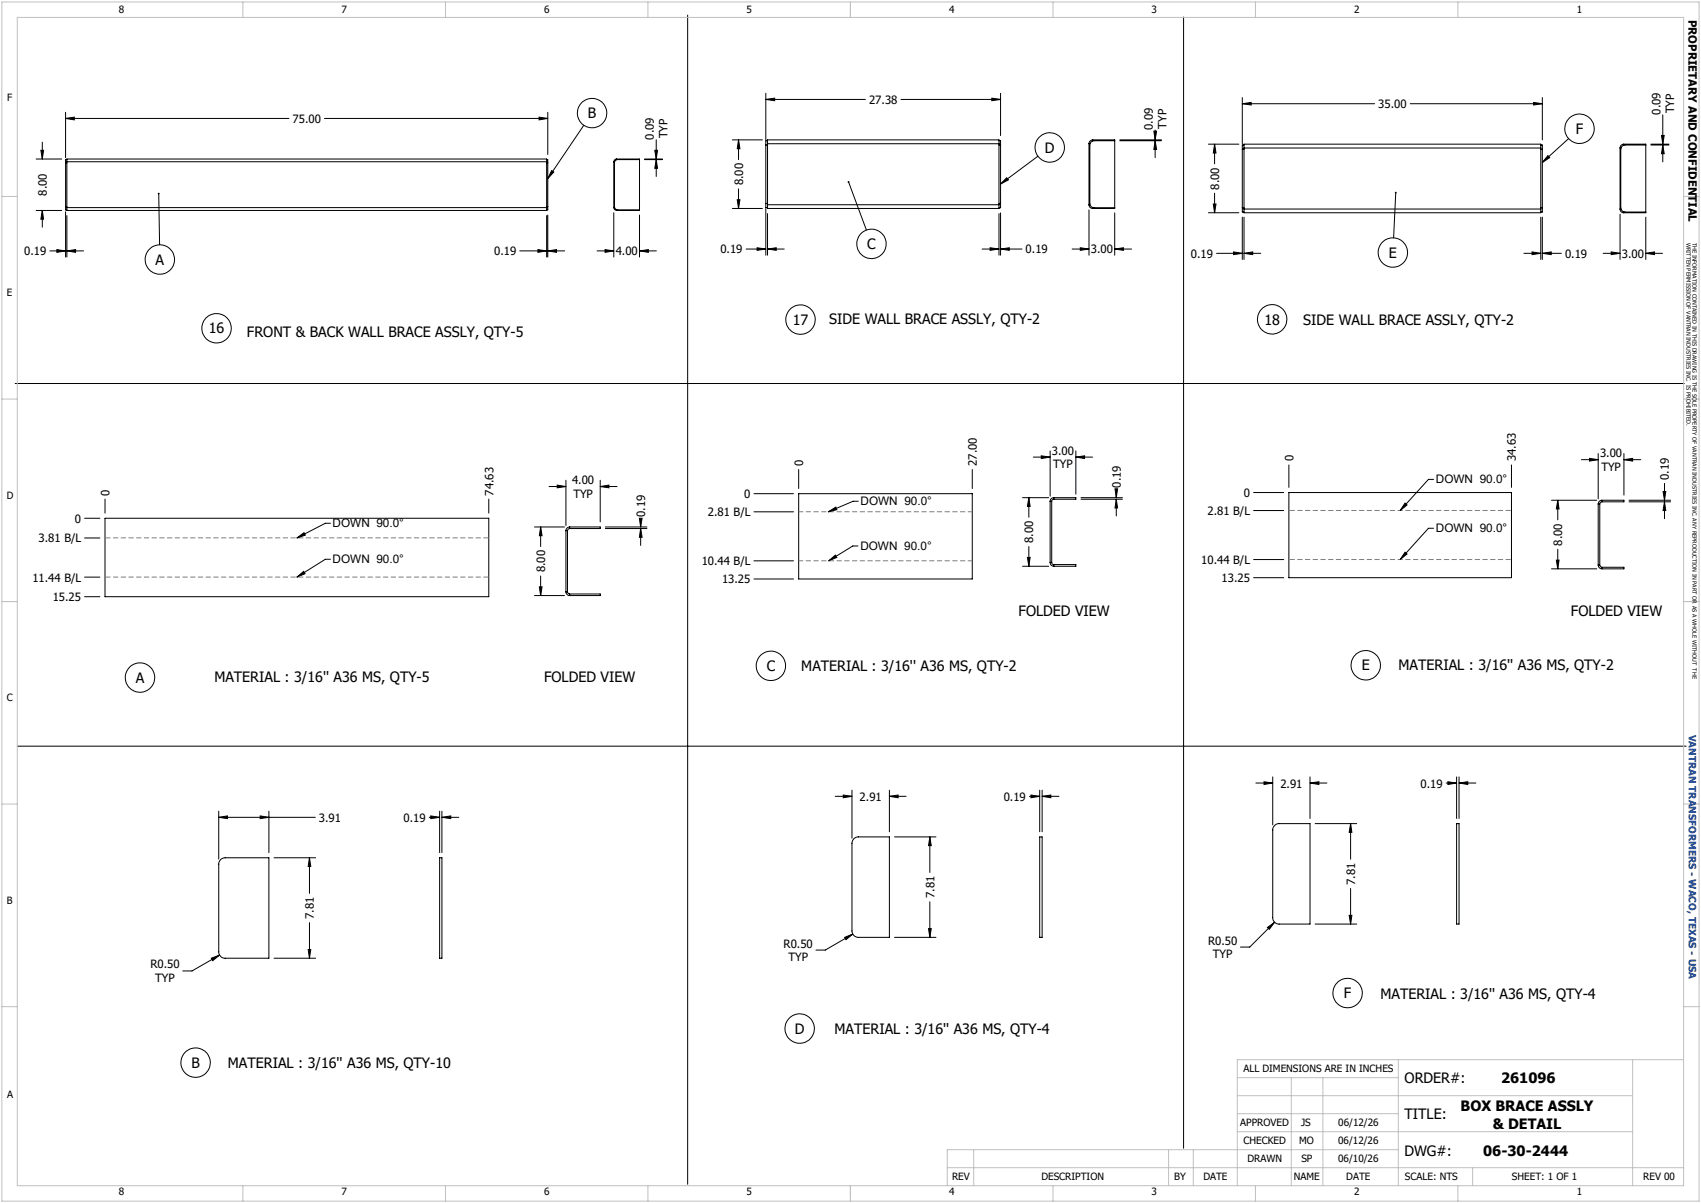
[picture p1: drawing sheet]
<svg xmlns="http://www.w3.org/2000/svg" width="420mm" height="297mm" viewBox="0 0 420 297" stroke-linecap="round" stroke-linejoin="round" font-family="sans-serif">
<g fill="none" stroke="#000" stroke-width=".25">
<path d="M169.8 3.7v288.7M292.2 4.2v279.3M8.9 39.3h6.3M10.1 37.1h.7l-.4 2.2zM10.4 35.1v4.2M16.2 29.2l2.1-.3v.7zM16.2 27.7v11.2M16.2 29.2h55.1M16.5 39.4h-.3v.8M16.5 39.9v-.6h118.5v.6M16.5 39.9h118.5M16.5 39.9v11.4"/>
<path d="M80.1 29.2h55.2M133.1 28.9l2.2 .3-2.2 .4zM135 39.4a.43 .43 0 0 1 .3 .7v.1M135 39.9v11.4M135.3 27.7v10.4M144.1 30.9l-8.8 13.2M151.6 39.9h.2M151.6 39.9v11.4M152.3 39.3a.73 .73 0 0 0-.7 .6M152.3 39.3h5.6v12.7h-5.6M152.3 39.3v.1M157.9 39.4h-5.4a.78 .78 0 0 0-.8 .8v10.8a.78 .78 0 0 0 .8 .8h5.4"/>
<path d="M159.2 39.4h4.3M159.2 39.3h4.3M161.7 37.1h.6l-.3 2.2zM162 39.4l.3 2.2h-.6zM162 34.5v4.8M162 39.4v4.2M180.8 34.5h7.4M182.4 34.5l.3 2.2h-.7zM182.4 34.5v4.9M189.1 24.5l2.2-.3v.7zM189.1 35.8h.4M189.1 23v11.5"/>
<path d="M189.1 35.8v14.4M189.1 24.5h24.6M189.5 34.7h-.4v1.1M189.5 35.5v-1h57.2v1M189.5 35.5h57.2M189.5 35.5v15M222.5 24.5h24.6M244.9 24.2l2.2 .3-2.2 .4zM246.7 34.7h.4v1.1M246.7 35.8h.4M246.7 35.5v15M247.1 23v10.5"/>
<path d="M247.1 35.8v14.4M256.3 38.6l-9.2 6.8M268.9 35.5h.2M268.9 35.5v15M269.8 34.5a.97 .97 0 0 0-.9 1M269.8 34.5h5.4v17h-5.4M269.8 34.5v.3M275.2 34.7h-5a1.02 1.02 0 0 0-1.1 1.1v14.4a1.07 1.07 0 0 0 1.1 1.1h5M276.5 34.7h10.3M276.5 34.5h10.3M284.9 32.4h.7l-.4 2.1zM285.2 34.7l.4 2.2h-.7z"/>
<path d="M285.2 32.1v2.4M285.2 34.7v4.2M298.4 35.6h7.5M299.9 35.6l.3 2.2h-.6zM299.9 35.6v4.9M306.7 25.6l2.2-.3v.6zM306.7 36.9h.5M306.7 24.1v11.5M306.7 36.9v14.4M306.7 25.6h32.7M307.2 36.5v-.9h73.2v.9M307.2 35.8h-.5v1.1"/>
<path d="M307.2 36.5h73.2M307.2 36.5v15.1M348.2 25.6h32.6M378.7 25.3l2.1 .3-2.1 .3zM380.4 35.8h.4v1.1M380.4 36.5v15.1M380.4 36.9h.4M380.8 24.1v10.4M380.8 36.9v14.4M382.2 38.4l.5 .5-1.9 1.2zM387.3 34.2l-6.5 5.9M400 36.5h.3"/>
<path d="M400 36.5v15.1M400.9 35.6a.9 .9 0 0 0-.9 .9M400.9 35.6h5.5v16.9h-5.5M400.9 35.6v.3M406.4 35.8h-5.2a1.07 1.07 0 0 0-1 1.1v14.4a1.07 1.07 0 0 0 1 1h5.2M407.6 35.8h4.5M407.6 35.6h4.5M410.2 33.4h.7l-.3 2.2zM410.6 35.8l.3 2.2h-.7zM410.6 28.4v7.2M410.6 35.8v4.2M8.9 52h6.3"/>
<path d="M10.4 52l.4 2.1h-.7zM10.4 52v4.1M16.2 51v.8h.3M16.2 40.2h.3M16.2 51h.3M16.2 40.2v10.8M16.2 52.3v11.2M16.5 51.3v.7h118.5v-.7M16.5 51.3h118.5M16.5 53.2v10.3M39.2 47.8l.2 12.6M135 40.2h.3"/>
<path d="M135 51h.3M135 53.2v10.3M135.3 51v.8h-.3M135.3 40.2v10.8M135.3 53.1v10.4M136.2 42.1l.5 .4-1.4 1.6zM151.6 51.3a.72 .72 0 0 0 .7 .7M151.6 51.3h.2M151.6 52.5v11M152.3 51.7v.3M157.9 53.1v10.4M180.8 51.5h7.4"/>
<path d="M182 49.3h.7l-.3 2.2zM182.4 46.6v4.9M189.1 50.2v1.1h.4M189.1 50.2h.4M189.1 51.5v11.5M189.5 50.5v1h57.2v-1M189.5 50.5h57.2M189.5 52.7v10.3M209.5 44.9l4.4 11.9M246.7 50.2h.4M246.7 52.7v10.3M247.1 50.2v1.1h-.4"/>
<path d="M247.1 52.6v10.4M248.6 43.9l.4 .5-1.9 1zM268.9 50.5a.9 .9 0 0 0 .9 1M268.9 50.5h.2M268.9 51.8v11.2M269.8 51.2v.3M275.2 52.6v10.4M298.4 52.5h7.5M299.6 50.4h.6l-.3 2.1zM299.9 47.7v4.8M306.7 51.3v1h.5M306.7 51.3h.5"/>
<path d="M306.7 53.6v10.5M307.2 51.6v.9h73.2v-.9M307.2 51.6h73.2M307.2 53.6v10.5M344.6 47.6l-.5 11.1M380.4 51.3h.4M380.4 53.6v10.5M380.8 51.3v1h-.4M380.8 53.6v10.5M400 51.6a.85 .85 0 0 0 .9 .9M400 51.6h.3M400 52.9v11.2"/>
<path d="M400.9 52.3v.2M406.4 53.6v10.5M12.3 61.9h3.9M14 61.6l2.2 .3-2.2 .4zM16.5 61.9l2.2-.3v.7zM16.5 61.9h4.1M128.3 61.9h6.7M132.8 61.6l2.2 .3-2.2 .4zM135.3 61.9l2.1-.3v.7zM135.3 61.9h4.1M147.4 61.9h4.2M149.4 61.6l2.2 .3-2.2 .4z"/>
<path d="M157.9 61.9l2.2-.3v.7zM157.9 61.9h4.2M184.2 61.5h4.9M186.9 61.2l2.2 .3-2.2 .3zM189.5 61.5l2.2-.3v.6zM189.5 61.5h4.1M242.5 61.5h4.2M244.5 61.2l2.2 .3-2.2 .3zM247.1 61.5l2.1-.3v.6zM247.1 61.5h5.2M264.7 61.5h4.2M266.7 61.2l2.2 .3-2.2 .3z"/>
<path d="M275.2 61.5l2.2-.3v.6zM275.2 61.5h4.2M300.4 62.5h6.3M304.6 62.2l2.1 .3-2.1 .4zM307.2 62.5l2.1-.3v.7zM307.2 62.5h4.1M376.3 62.5h4.1M378.3 62.2l2.1 .3-2.1 .4zM380.8 62.5l2.2-.3v.7zM380.8 62.5h4.7M395.9 62.5h4.1M397.8 62.2l2.2 .3-2.2 .4z"/>
<path d="M406.4 62.5l2.1-.3v.7zM406.4 62.5h4.1M3.7 94.7h412.2M137.6 119.8l2.1 .3-2.1 .3zM139.7 118.6v11.1M148.2 118.6v10.2M197.2 115.9v4.7M240.1 115.9v4.7M255.1 112.9h4.2M257.1 112.5l2.2 .4-2.2 .3zM259.3 111.3v11.2M265.6 112.9l2.2-.4v.7z"/>
<path d="M265.6 111.3v10.7M265.6 112.9h4.2M318.2 114.8v5.5M354 118.4h-1.3l-7 7.6M373.2 114.8v5.5M390.5 113.5h4.1M392.5 113.2l2.1 .3-2.1 .3zM394.6 112v11.2M401 113.5l2.1-.3v.6zM401 112v10.2M401 113.5h4.1M411 119.3v4.2"/>
<path d="M20.9 127.9h3.8M20.9 132.8h3.8M25.9 127.9h94.8v19.4h-94.8zM25.9 123.2v3.5M73.3 132.8l1.8-1.3 .3 .6zM81.6 138.1h-1.3l-7 4.4M81.6 129.2h-1.3l-7 3.6M120.7 123.2v3.5M132 130.1h7.4M133.5 130.1l.3 2.2h-.6zM133.5 130.1v4.8M135.6 120.1h4.1"/>
<path d="M139.7 131v15.1M139.7 131h.4M140.1 131v15.1M140.7 130.1a.97 .97 0 0 0-1 .9M140.7 130.5l-.3 .1-.3 .4M140.7 130.1v.4M140.7 130.1h7.5v.4h-7.5M148.2 120.1l2.2-.3v.6zM148.2 120.1h4.2M149.5 130.5h10.2M149.5 130.1h10.2M157.9 127.9h.6l-.3 2.2z"/>
<path d="M158.2 130.5l.3 2.1h-.6zM158.2 128.5v1.6M158.2 130.5v4.2M186.2 121.9h9.7M186.2 126.4h9.7M186.2 138.5h9.7M197.2 121.9h42.9v21h-42.9zM204.5 126.4l1.9-1.2 .2 .6zM204.6 138.5l1.7-1.4 .3 .5zM211.8 134.8h-1.2l-6 3.7M211.9 123.8h-1.3l-6.1 2.6M252.5 139.8h6.4"/>
<path d="M252.5 122.9h6.4M253.7 137.6h.7l-.4 2.2zM254 122.9l.4 2.1h-.7zM254 122.9v4.8M254 134.9v4.9M259.3 138.8a.9 .9 0 0 0 .9 1M259.3 138.8h.4M259.3 123.8h.4M259.3 123.8v15M259.7 138.8l.1 .4 .4 .2M259.7 123.8v15M260.2 122.9a.85 .85 0 0 0-.9 .9"/>
<path d="M260.2 123.3l-.4 .2-.1 .3M260.2 139.4h5.4v.4h-5.4M260.2 122.9h5.4v.4h-5.4M260.2 122.9v.4M260.2 139.4v.4M266.9 122.9h10.2M266.9 123.3h10.2M275.3 120.7h.6l-.3 2.2zM275.6 123.3l.3 2.1h-.6zM275.6 121.3v1.6M275.6 123.3v4.1M309.5 121.6h7.5"/>
<path d="M309.5 126h7.5M309.5 138.1h7.5M318.2 121.6h55v21h-55zM346.9 136.3l.5 .5-1.7 1.3zM346.9 124.2l.5 .5-1.7 1.3zM354 130.4h-1.3l-7 7.7M383.1 123.5h11.2M384.3 138.3h.7l-.4 2.1zM384.6 123.5l.4 2.2h-.7zM384.6 123.5v4.8M384.6 135.6v4.8M394.6 139.5a.97 .97 0 0 0 .9 .9"/>
<path d="M394.6 124.4h.4M394.6 139.5h.4M394.6 124.4v15.1M395 139.5l.2 .4 .3 .1M395 124.4v15.1M395.5 123.5a.97 .97 0 0 0-.9 .9M395.5 123.9l-.3 .2-.2 .3M395.5 123.5v.4M395.5 123.5h5.5v.4h-5.5M402.2 123.5h10.3M402.2 123.9h10.3M410.6 121.4h.7l-.3 2.1z"/>
<path d="M411 123.9l.3 2.1h-.7zM411 123.9v4.2M20.9 147.3h3.8M20.9 142.5h3.8M73.3 142.5l1.7-1.4 .3 .5zM132 147h7.4M133.2 144.9h.6l-.3 2.1zM133.5 142.2v4.8M139.7 146.1a.97 .97 0 0 0 1 .9M139.7 146.1h.4M140.1 146.1l.3 .4 .3 .1M140.7 146.6h7.5v.4h-7.5"/>
<path d="M140.7 146.6v.4M186.2 142.9h9.7M309.5 142.6h7.5M383.1 140.4h11.2M395.5 140v.4M395.5 140h5.5v.4h-5.5M4.3 184.2h412M206.2 196.6h4.2M208.2 196.3l2.2 .3-2.2 .4zM210.4 195.1v11.8M219.6 196.6l2.2-.3v.7zM219.6 195.1v10.2"/>
<path d="M219.6 196.6h4.1M254.2 196.6h2.5M254.6 196.3l2.1 .3-2.1 .4zM256.7 195.1v10.2M257.3 196.6l2.2-.3v.7zM257.3 195.1v10.2M257.3 196.6h4.2M310.1 193.3h4.2M312.1 193l2.2 .3-2.2 .4zM314.3 191.8v11.9M323.5 193.3l2.1-.3v.7zM323.5 191.8v10.3"/>
<path d="M323.5 193.3h4.1M357.1 193.3h2.6M357.5 193l2.2 .3-2.2 .4zM359.7 191.8v10.3M360.3 193.3l2.1-.3v.7zM360.3 191.8v10.3M360.3 193.3h4.1M54 201.8l2.2-.4v.7zM54 200.3v11.8M54 201.8h23.9M54.5 212.2l1.1-.4h10.8v24.8h-11l-.6-.2-.6-.7-.2-.5v-22zM64.2 201.4l2.2 .4-2.2 .3z"/>
<path d="M66.4 200.3v10.2M67.7 211.8h10.2M76.4 211.8l.3 2.1h-.6zM76.4 211.8v8.8M106 201.8h2.5M106.4 201.4l2.1 .4-2.1 .3zM108.5 211.8h.6v24.8h-.6zM108.5 200.3v10.2M109.1 201.8l2.2-.4v.7zM109.1 200.3v10.2M109.1 201.8h4.2M210.8 207.1l1-.5h7.8v24.8h-7.8l-1-.4-.4-.8v-22.2z"/>
<path d="M220.9 206.6h10.2M229.6 206.6l.3 2.2h-.6zM229.6 206.6v8.8M256.7 206.6h.6v24.8h-.6zM314.7 203.8l1-.5h7.8v24.8h-7.8l-1-.4-.4-.6v-22.4zM324.7 203.3h10.3M333.5 203.3l.3 2.2h-.7zM333.5 203.3v8.8M333.5 219.4v8.7M359.7 203.3h.6v24.8h-.6zM52.2 236.6l2-.8-1.7 1.4zM54.2 235.8l-6.8 3.9h-2.3"/>
<path d="M67.7 236.6h10.2M76.1 234.4h.6l-.3 2.2zM76.4 227.8v8.8M208.6 231.4l2-.8-1.7 1.4zM210.6 230.6l-6.8 4h-2.3M220.9 231.4h10.2M229.3 229.3h.6l-.3 2.1zM229.6 222.6v8.8M312.9 229l1.8-1.3-1.3 1.7zM314.7 227.7l-6.1 6.1h-2.3M324.7 228.1h10.3M333.1 226h.7l-.3 2.1z"/>
<circle cx="146.2" cy="27.9" r="3.6"/>
<circle cx="259.2" cy="36.4" r="3.6"/>
<circle cx="390" cy="31.8" r="3.6"/>
<circle cx="39.5" cy="64.1" r="3.6"/>
<circle cx="197.7" cy="78.9" r="3.6"/>
<circle cx="215.2" cy="60.2" r="3.6"/>
<circle cx="314.1" cy="78.8" r="3.6"/>
<circle cx="343.9" cy="62.4" r="3.6"/>
<circle cx="53.5" cy="81" r="3.6"/>
<circle cx="34.6" cy="167.3" r="3.6"/>
<circle cx="190.4" cy="164.4" r="3.6"/>
<circle cx="337.2" cy="164.2" r="3.6"/>
<circle cx="197.4" cy="253.9" r="3.6"/>
<circle cx="332.7" cy="245.2" r="3.6"/>
<circle cx="48.3" cy="262.4" r="3.6"/>
</g>
<g fill="none" stroke="#c0c0c0" stroke-width=".25">
<path d="M.5 .5h419v296h-419zM4.3 4.3h411.4v288.4h-411.4zM60 .5v3.8M110 .5v3.8M160 .5v3.8M210 .5v3.8M260 .5v3.8M310 .5v3.8M360 .5v3.8M.5 48.5h3.8M415.7 48.5h3.8M.5 98.5h3.8"/>
<path d="M415.7 98.5h3.8M.5 148.5h3.8M415.7 148.5h3.8M.5 198.5h3.8M415.7 198.5h3.8M.5 248.5h3.8M415.7 248.5h3.8M305.5 270.5h97.6M305.5 279.4h97.6M305.5 275h39.8M305.5 266.1h39.8M318.8 266.1v26.6"/>
<path d="M326.6 266.1v26.6M345.3 261.6v31.1M403.1 261.6v31.1M415.7 261.6h-110.2v31.1M60 292.7v3.8M110 292.7v3.8M160 292.7v3.8M210 292.7v3.8M233.9 288.3h181.8M240.4 283.8v8.9M260 292.7v3.8M288.5 283.8v8.9"/>
<path d="M294.6 283.8v8.9M310 292.7v3.8M345.3 283.8h-111.4v8.9M360 292.7v3.8M363.6 288.3v4.4"/>
</g>
<g fill="#000">
<path d="M10.1 37.1h.7l-.4 2.2zM16.2 29.2l2.1-.3v.7zM133.1 28.9l2.2 .3-2.2 .4zM161.7 37.1h.6l-.3 2.2zM162 39.4l.3 2.2h-.6zM182.4 34.5l.3 2.2h-.7zM189.1 24.5l2.2-.3v.7zM244.9 24.2l2.2 .3-2.2 .4zM284.9 32.4h.7l-.4 2.1zM285.2 34.7l.4 2.2h-.7zM299.9 35.6l.3 2.2h-.6zM306.7 25.6l2.2-.3v.6z"/>
<path d="M378.7 25.3l2.1 .3-2.1 .3zM410.6 35.8l.3 2.2h-.7zM410.2 33.4h.7l-.3 2.2zM10.4 52l.4 2.1h-.7zM182 49.3h.7l-.3 2.2zM299.6 50.4h.6l-.3 2.1zM14 61.6l2.2 .3-2.2 .4zM16.5 61.9l2.2-.3v.7zM132.8 61.6l2.2 .3-2.2 .4zM135.3 61.9l2.1-.3v.7zM149.4 61.6l2.2 .3-2.2 .4zM157.9 61.9l2.2-.3v.7z"/>
<path d="M186.9 61.2l2.2 .3-2.2 .3zM189.5 61.5l2.2-.3v.6zM244.5 61.2l2.2 .3-2.2 .3zM247.1 61.5l2.1-.3v.6zM266.7 61.2l2.2 .3-2.2 .3zM275.2 61.5l2.2-.3v.6zM304.6 62.2l2.1 .3-2.1 .4zM307.2 62.5l2.1-.3v.7zM378.3 62.2l2.1 .3-2.1 .4zM380.8 62.5l2.2-.3v.7zM397.8 62.2l2.2 .3-2.2 .4zM406.4 62.5l2.1-.3v.7z"/>
<path d="M257.1 112.5l2.2 .4-2.2 .3zM265.6 112.9l2.2-.4v.7zM392.5 113.2l2.1 .3-2.1 .3zM401 113.5l2.1-.3v.6zM73.3 132.8l1.8-1.3 .3 .6zM133.5 130.1l.3 2.2h-.6zM137.6 119.8l2.1 .3-2.1 .3zM148.2 120.1l2.2-.3v.6zM157.9 127.9h.6l-.3 2.2zM158.2 130.5l.3 2.1h-.6zM204.5 126.4l1.9-1.2 .2 .6zM204.6 138.5l1.7-1.4 .3 .5z"/>
<path d="M254 122.9l.4 2.1h-.7zM253.7 137.6h.7l-.4 2.2zM275.3 120.7h.6l-.3 2.2zM275.6 123.3l.3 2.1h-.6zM346.9 136.3l.5 .5-1.7 1.3zM346.9 124.2l.5 .5-1.7 1.3zM384.6 123.5l.4 2.2h-.7zM410.6 121.4h.7l-.3 2.1zM411 123.9l.3 2.1h-.7zM73.3 142.5l1.7-1.4 .3 .5zM133.2 144.9h.6l-.3 2.1zM384.3 138.3h.7l-.4 2.1z"/>
<path d="M208.2 196.3l2.2 .3-2.2 .4zM219.6 196.6l2.2-.3v.7zM254.6 196.3l2.1 .3-2.1 .4zM257.3 196.6l2.2-.3v.7zM312.1 193l2.2 .3-2.2 .4zM323.5 193.3l2.1-.3v.7zM357.5 193l2.2 .3-2.2 .4zM360.3 193.3l2.1-.3v.7zM54 201.8l2.2-.4v.7zM64.2 201.4l2.2 .4-2.2 .3zM76.4 211.8l.3 2.1h-.6zM106.4 201.4l2.1 .4-2.1 .3z"/>
<path d="M109.1 201.8l2.2-.4v.7zM229.6 206.6l.3 2.2h-.6zM333.5 203.3l.3 2.2h-.7zM52.2 236.6l2-.8-1.7 1.4zM76.1 234.4h.6l-.3 2.2zM208.6 231.4l2-.8-1.7 1.4zM229.3 229.3h.6l-.3 2.1zM312.9 229l1.8-1.3-1.3 1.7zM333.1 226h.7l-.3 2.1z"/>
<path d="M39 47.7a.23 .23 0 0 0 0 .3 .23 .23 0 0 0 .4-.1 .23 .23 0 0 0-.2-.3v.2v-.2zM136.2 42.1l.5 .4-1.4 1.6z"/>
<path d="M209.3 44.8a.23 .23 0 0 0 .1 .4 .23 .23 0 0 0 .3-.2 .23 .23 0 0 0-.3-.3l.1 .2zM248.6 43.9l.4 .5-1.9 1z"/>
<path d="M344.5 47.4a.23 .23 0 0 0 0 .3 .23 .23 0 0 0 .3 0 .23 .23 0 0 0-.2-.4v.3v-.3zM382.2 38.4l.5 .5-1.9 1.2z"/>
</g>
<path d="M120.7 132.8h-94.8M25.9 142.5h94.8" fill="none" stroke="#808080" stroke-width=".25" stroke-dasharray="1.3 .6" stroke-dashoffset="-.1" stroke-linecap="butt"/>
<path d="M197.2 138.4h42.9M240.1 126.3h-42.9" fill="none" stroke="#808080" stroke-width=".25" stroke-dasharray="1.3 .6" stroke-dashoffset=".2" stroke-linecap="butt"/>
<path d="M318.2 138.1h55M373.2 126h-55" fill="none" stroke="#808080" stroke-width=".25" stroke-dasharray="1.3 .6" stroke-dashoffset="-.2" stroke-linecap="butt"/>
<g font-size="3.5">
<text x="145.2" y="29.2">B</text>
<text x="389.1" y="33.1">F</text>
<text x="258" y="37.7">D</text>
<text x="38.4" y="65.4">A</text>
<text x="214.1" y="61.5">C</text>
<text x="342.9" y="63.6">E</text>
<text x="51.6" y="82.3">16</text>
<text x="61" y="83.2">FRONT &amp; BACK WALL BRACE ASSLY, QTY-5</text>
<text x="195.7" y="80.2">17</text>
<text x="204.7" y="80">SIDE WALL BRACE ASSLY, QTY-2</text>
<text x="312.2" y="80.1">18</text>
<text x="321.8" y="80.1">SIDE WALL BRACE ASSLY, QTY-2</text>
<text x="251.5" y="152.2">FOLDED VIEW</text>
<text x="387.9" y="152.2">FOLDED VIEW</text>
<text x="189.3" y="165.7">C</text>
<text x="197.9" y="165.6">MATERIAL : 3/16'' A36 MS, QTY-2</text>
<text x="336.3" y="165.5">E</text>
<text x="345.3" y="165.3">MATERIAL : 3/16'' A36 MS, QTY-2</text>
<text x="33.5" y="168.6">A</text>
<text x="52.9" y="168.5">MATERIAL : 3/16'' A36 MS, QTY-5</text>
<text x="134.3" y="168.4">FOLDED VIEW</text>
<text x="331.8" y="246.4">F</text>
<text x="340.9" y="246.6">MATERIAL : 3/16'' A36 MS, QTY-4</text>
<text x="196.3" y="255.2">D</text>
<text x="206.1" y="255.4">MATERIAL : 3/16'' A36 MS, QTY-4</text>
<text x="47.3" y="263.6">B</text>
<text x="56.3" y="263.7">MATERIAL : 3/16'' A36 MS, QTY-10</text>
<text x="346.8" y="267.4">ORDER#:</text>
<text x="370.7" y="267.4">261096</text>
<text x="360.7" y="274.3">BOX BRACE ASSLY</text>
<text x="346.8" y="276.2">TITLE:</text>
<text x="368.6" y="278.8">&amp; DETAIL</text>
<text x="346.8" y="285.4">DWG#:</text>
<text x="366.2" y="285.4">06-30-2444</text>
</g>
<g font-size="2.9">
<text x="354.5" y="119.3">DOWN 90.0°</text>
<text x="212.5" y="124.7">DOWN 90.0°</text>
<text x="82.1" y="130.2">DOWN 90.0°</text>
<text x="354.5" y="131.4">DOWN 90.0°</text>
<text x="212.4" y="135.7">DOWN 90.0°</text>
<text x="82.1" y="139.1">DOWN 90.0°</text>
</g>
<g font-size="2.8">
<text x="416.9" y="4.9" transform="rotate(90 416.9 4.9)">PROPRIETARY AND CONFIDENTIAL</text>
<text x="214.6" y="25.6">27.38</text>
<text x="340.3" y="26.7">35.00</text>
<text x="410" y="28.3" transform="rotate(-90 410 28.3)">0.09</text>
<text x="413.4" y="28" transform="rotate(-90 413.4 28)">TYP</text>
<text x="72.2" y="30.3">75.00</text>
<text x="161.4" y="34.5" transform="rotate(-90 161.4 34.5)">0.09</text>
<text x="164.8" y="34.2" transform="rotate(-90 164.8 34.2)">TYP</text>
<text x="284.7" y="32.1" transform="rotate(-90 284.7 32.1)">0.09</text>
<text x="288.1" y="31.8" transform="rotate(-90 288.1 31.8)">TYP</text>
<text x="183.5" y="45.7" transform="rotate(-90 183.5 45.7)">8.00</text>
<text x="301" y="46.8" transform="rotate(-90 301 46.8)">8.00</text>
<text x="11.6" y="48.3" transform="rotate(-90 11.6 48.3)">8.00</text>
<text x="6" y="63">0.19</text>
<text x="122" y="63">0.19</text>
<text x="152" y="63">4.00</text>
<text x="177.9" y="62.6">0.19</text>
<text x="253.2" y="62.6">0.19</text>
<text x="269.3" y="62.6">3.00</text>
<text x="294" y="63.6">0.19</text>
<text x="386.4" y="63.6">0.19</text>
<text x="400.5" y="63.6">3.00</text>
<text x="259.7" y="112.2">3.00</text>
<text x="319.3" y="113.9" transform="rotate(-90 319.3 113.9)">0</text>
<text x="374.3" y="113.9" transform="rotate(-90 374.3 113.9)">34.63</text>
<text x="395.1" y="112.9">3.00</text>
<text x="141.2" y="119.5">4.00</text>
<text x="198.3" y="115" transform="rotate(-90 198.3 115)">0</text>
<text x="241.2" y="115" transform="rotate(-90 241.2 115)">27.00</text>
<text x="260.1" y="115.6">TYP</text>
<text x="395.4" y="116.3">TYP</text>
<text x="412.1" y="118.5" transform="rotate(-90 412.1 118.5)">0.19</text>
<text x="27" y="122.3" transform="rotate(-90 27 122.3)">0</text>
<text x="121.8" y="122.3" transform="rotate(-90 121.8 122.3)">74.63</text>
<text x="141.6" y="122.9">TYP</text>
<text x="183.8" y="123">0</text>
<text x="276.7" y="120.4" transform="rotate(-90 276.7 120.4)">0.19</text>
<text x="307.1" y="122.7">0</text>
<text x="18.5" y="129">0</text>
<text x="159.3" y="127.6" transform="rotate(-90 159.3 127.6)">0.19</text>
<text x="174.8" y="127.4">2.81 B/L</text>
<text x="298.2" y="127.1">2.81 B/L</text>
<text x="9.5" y="133.9">3.81 B/L</text>
<text x="255.1" y="134" transform="rotate(-90 255.1 134)">8.00</text>
<text x="385.7" y="134.7" transform="rotate(-90 385.7 134.7)">8.00</text>
<text x="8" y="143.6">11.44 B/L</text>
<text x="134.6" y="141.3" transform="rotate(-90 134.6 141.3)">8.00</text>
<text x="173.3" y="139.6">10.44 B/L</text>
<text x="296.6" y="139.2">10.44 B/L</text>
<text x="301.6" y="143.7">13.25</text>
<text x="13" y="148.4">15.25</text>
<text x="178.3" y="144">13.25</text>
<text x="212.3" y="197.7">2.91</text>
<text x="247.8" y="197.7">0.19</text>
<text x="316.1" y="194.4">2.91</text>
<text x="350.8" y="194.4">0.19</text>
<text x="78.7" y="202.9">3.91</text>
<text x="99.6" y="202.9">0.19</text>
<text x="230.7" y="221.7" transform="rotate(-90 230.7 221.7)">7.81</text>
<text x="334.6" y="218.5" transform="rotate(-90 334.6 218.5)">7.81</text>
<text x="77.5" y="226.9" transform="rotate(-90 77.5 226.9)">7.81</text>
<text x="193.5" y="233.9">R0.50</text>
<text x="298.3" y="233.2">R0.50</text>
<text x="37.1" y="239.1">R0.50</text>
<text x="194.7" y="237.3">TYP</text>
<text x="299.5" y="236.6">TYP</text>
<text x="38.3" y="242.5">TYP</text>
</g>
<g font-size="2.5">
<text x="29.3" y="3.1">8</text>
<text x="84.3" y="3.1">7</text>
<text x="134.3" y="3.1">6</text>
<text x="184.3" y="3.1">5</text>
<text x="234.3" y="3.1">4</text>
<text x="284.3" y="3.1">3</text>
<text x="334.3" y="3.1">2</text>
<text x="389.3" y="3.1">1</text>
<text x="1.8" y="25">F</text>
<text x="1.7" y="73.1">E</text>
<text x="1.7" y="123.1">D</text>
<text x="1.7" y="173.1">C</text>
<text x="1.7" y="223.1">B</text>
<text x="307" y="264.7">ALL DIMENSIONS ARE IN INCHES</text>
<text x="1.8" y="271.1">A</text>
<text x="306.2" y="278.1">APPROVED</text>
<text x="321.2" y="278">JS</text>
<text x="330.4" y="278">06/12/26</text>
<text x="307" y="282.5">CHECKED</text>
<text x="308" y="287">DRAWN</text>
<text x="320.8" y="282.5">MO</text>
<text x="321.3" y="287">SP</text>
<text x="330.4" y="282.4">06/12/26</text>
<text x="330.4" y="286.9">06/10/26</text>
<text x="235.1" y="291.3">REV</text>
<text x="257.1" y="291.3">DESCRIPTION</text>
<text x="289.9" y="291.3">BY</text>
<text x="297.1" y="291.3">DATE</text>
<text x="319.5" y="291.3">NAME</text>
<text x="332.4" y="291.2">DATE</text>
<text x="346.9" y="291.3">SCALE: NTS</text>
<text x="373.3" y="291.3">SHEET: 1 OF 1</text>
<text x="405.7" y="291.3">REV 00</text>
<text x="29.3" y="295.1">8</text>
<text x="84.3" y="295.1">7</text>
<text x="134.3" y="295.1">6</text>
<text x="184.3" y="295.1">5</text>
<text x="234.3" y="295.1">4</text>
<text x="284.3" y="295.1">3</text>
<text x="334.3" y="295.1">2</text>
<text x="389.3" y="295.1">1</text>
</g>
<text font-size="2.5" fill="#003082" x="417" y="181.4" transform="rotate(90 417 181.4)">VANTRAN TRANSFORMERS - WACO, TEXAS - USA</text>
<g font-size="1.4">
<text x="416.5" y="59.9" transform="rotate(90 416.5 59.9)">WRITTEN PERMISSION OF VANTRAN INDUSTRIES INC. IS PROHIBITED.</text>
<text x="417.9" y="59.9" transform="rotate(90 417.9 59.9)">THE INFORMATION CONTAINED IN THIS DRAWING IS THE SOLE PROPERTY OF VANTRAN INDUSTRIES INC. ANY REPRODUCTION IN PART OR AS A WHOLE WITHOUT THE</text>
</g>
</svg>
